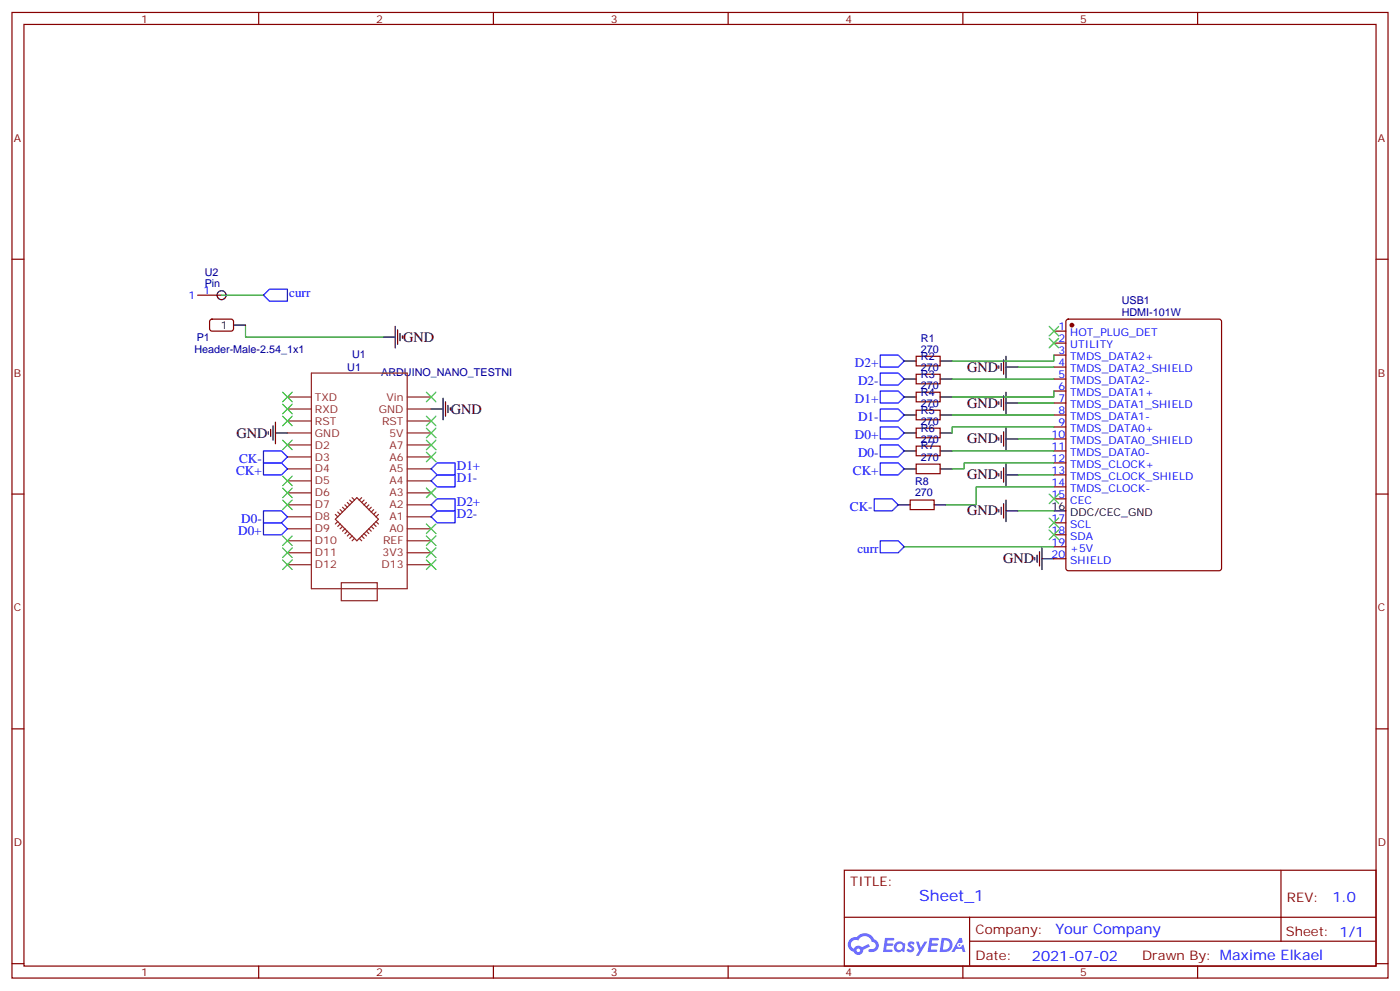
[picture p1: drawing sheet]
<svg xmlns="http://www.w3.org/2000/svg" width="412mm" height="292mm" viewBox="0 0 412 292" stroke-linecap="round" stroke-linejoin="round" font-family="sans-serif">
<g fill="none" stroke="#870000" stroke-width=".35">
<path d="M3.5 3.7h405.4v284.3h-405.4zM7.1 7.2h398.2v277.3h-398.2zM76.2 3.7v3.5M145.3 3.7v3.5M214.5 3.7v3.5M283.6 3.7v3.5M352.8 3.7v3.5M3.5 76.3h3.6M405.3 76.3h3.6M3.5 145.5h3.6M405.3 145.5h3.6M3.5 214.6h3.6"/>
<path d="M405.3 214.6h3.6M248.7 256.3h156.6v28.2h-156.6zM377.3 256.3v20.9M248.7 270.1h156.5M285.6 277.2h119.6M285.6 270.1v14.1M3.5 283.8h3.6M76.2 284.5v3.5M145.3 284.5v3.5M214.5 284.5v3.5M283.6 284.5v3.5M352.8 284.5v3.5"/>
<path d="M405.3 283.8h3.6"/>
</g>
<g fill="#5487ff">
<path d="M267.7 277.4a1.22 1.22 0 0 1 1.7 .3l-.4 .6a.47 .47 0 0 0-.3-.4 .47 .47 0 0 0-.5 .2l.1 .2a1.14 1.14 0 0 1 .8 1.7 1.14 1.14 0 0 1-1.9 0l-.2-.2 .5-.5 .7 .4a.29 .29 0 0 0 .3-.2 .29 .29 0 0 0-.2-.4 1.04 1.04 0 0 1-.6-1.7z"/>
<path d="M260.7 276.2h2.4l.3 .2-.2 .5h-1.8l-.1 .9h1.5l.3 .3-.3 .4h-1.6l-.2 1.1 1.7 .1 .2 .3-.2 .3h-2.6z"/>
<path d="M273.8 276.2h2.4l.3 .2-.1 .5h-1.8l-.2 .9h1.6l.3 .3-.4 .4h-1.6l-.1 1.1 1.7 .1 .2 .3-.2 .3h-2.6z"/>
<path d="M282.6 276.2h.7l.3 1.2-.6 .4a.69 .69 0 0 0-1 .2 .69 .69 0 0 0 .4 1 .69 .69 0 0 0 .9-.6l.5-.3 .6 2.2h-.8l-.2-.9h-1.8l-.5 .9h-.8z"/>
<path d="M269.8 277.3h.8l.6 1.8 1.1-1.8h.9l-2.6 4.2h-.8l.9-1.6z"/>
<path d="M277.4 276.2l-.6 4.1h1.3a2.11 2.11 0 0 0 2.5-2.1 2.11 2.11 0 0 0-2.5-2zM278.1 276.9a1.39 1.39 0 0 1 1.7 1.4 1.39 1.39 0 0 1-1.8 1.3h-.3z"/>
<path d="M263.7 277.8a1.54 1.54 0 0 0-.1 2.2 1.54 1.54 0 0 0 2.2 .1l.6 .2 .3-2.3-.2-.2h-.4a1.49 1.49 0 0 0-2.4 0zM264 278.8a.94 .94 0 0 1 1.8 0 .94 .94 0 0 1-1.8 0z"/>
<path d="M250.4 276.6a2.18 2.18 0 0 0 1.1 3.7 1.44 1.44 0 0 0 1.6 .9 1.44 1.44 0 0 0 1.2-1.5l2-1-.5-.7-1.9 .9a1.47 1.47 0 0 0-2.4 .5 1.39 1.39 0 0 1-.7-2 1.39 1.39 0 0 1 2-.4 2.12 2.12 0 0 1 2.2-1.3 2.12 2.12 0 0 1 1.9 1.7 1.14 1.14 0 0 1 1.1 1.4 1.14 1.14 0 0 1-1.7 .7 .43 .43 0 0 0-.5 .4 .43 .43 0 0 0 .4 .4 1.98 1.98 0 0 0 2.5-1.2 1.98 1.98 0 0 0-1.2-2.5 3.1 3.1 0 0 0-5.3-.7l-.9 .1zM252.3 279.9a.55 .55 0 0 1 1.1 0 .55 .55 0 0 1-1.1 0z"/>
<circle cx="282.6" cy="278.3" r=".26"/>
</g>
<g fill="none" stroke="#870000" stroke-width=".35">
<path d="M58.2 86.9h7.1M62 94.2l.4-.2h6l.4 .7-.1 2.4-.6 .4-5.9-.1-.5-.6v-2.1zM310.4 97.5h3.6M314.2 94.2l.5-.2h44.4l.7 .4v73l-.4 .6-44.7 .1-.7-.5v-72.9zM269.9 104.9h7v2.8h-7zM269.9 110.2h7v2.8h-7zM269.9 115.5h7v2.8h-7zM310.4 101h3.6M310.4 104.6h3.6M310.4 108.1h3.6M310.4 111.6h3.6M310.4 115.1h3.6"/>
<path d="M310.4 118.7h3.6M269.9 120.8h7v2.8h-7zM269.9 126.1h7v2.8h-7zM269.9 131.4h7v2.8h-7zM269.9 136.7h7v2.8h-7zM310.4 122.2h3.6M310.4 125.7h3.6M310.4 129.3h3.6M310.4 132.8h3.6M310.4 136.3h3.6M310.4 139.8h3.6M268.1 147.2h7.1v2.9h-7.1z"/>
<path d="M310.4 143.4h3.6M310.4 146.9h3.6M310.4 154h3.6M310.4 157.5h3.6M310.4 161h3.6M310.4 164.5h3.6"/>
</g>
<circle cx="315.7" cy="95.7" r=".53" fill="#870000" stroke="#870000" stroke-width=".35"/>
<g fill="none" stroke="#000" stroke-width=".35">
<path d="M68.8 95.7h3.5M112.9 99.3h3.5M116.4 96.1v6.3M117.1 97.2v4.2M117.8 98.2v2.1M118.5 98.9v.7M130.5 117.3v6.3M131.2 118.3v4.3M131.9 119.4v2.1M266.3 106.3h3.6M266.3 111.6h3.6M266.3 116.9h3.6"/>
<path d="M276.9 106.3h3.6M276.9 111.6h3.6M276.9 116.9h3.6M294.2 107.7v.7M294.2 118.3v.7M294.9 107v2.1M294.9 117.6v2.1M295.6 106v4.2M295.6 116.6v4.2M296.3 108.1h3.6M296.3 104.9v6.4M296.3 115.5v6.3"/>
<path d="M296.3 118.7h3.6M79 127.1v.7M79.7 126.4v2.2M80.4 125.4v4.2M81.1 127.5h3.6M81.1 124.3v6.4M127 120.4h3.5M132.6 120.1v.7M266.3 122.2h3.6M266.3 127.5h3.6M266.3 132.8h3.6M266.3 138.1h3.6"/>
<path d="M276.9 122.2h3.6M276.9 127.5h3.6M276.9 132.8h3.6M276.9 138.1h3.6M294.2 128.9v.7M294.2 139.5v.7M294.9 128.2v2.1M294.9 138.8v2.1M295.6 127.1v4.3M295.6 137.7v4.3M296.3 126.1v6.3M296.3 136.7v6.3"/>
<path d="M296.3 129.3h3.6M296.3 139.8h3.6M264.6 148.7h3.5M275.2 148.7h3.5M294.2 150.1v.7M294.9 149.4v2.1M295.6 148.3v4.2M296.3 150.4h3.6M296.3 147.2v6.4M310.4 150.4h3.6M304.8 164.2v.7M305.5 163.5v2.1"/>
<path d="M306.2 162.4v4.3M306.9 164.5h3.5M306.9 161.4v6.3"/>
<circle cx="65.3" cy="86.9" r="1.32"/>
</g>
<g fill="none" stroke="#3c3" stroke-width=".35">
<path d="M309 96.1l2.9 2.8M309 99.6l2.9 2.8M311.9 96.1l-2.9 2.8M311.9 99.6l-2.9 2.8M83.3 115.5l2.8 2.8M83.3 119l2.8 2.8M86.1 115.5l-2.8 2.8M86.1 119l-2.8 2.8M125.6 115.5l2.8 2.8M128.4 115.5l-2.8 2.8M83.3 122.6l2.8 2.8M83.3 129.6l2.8 2.8"/>
<path d="M86.1 122.6l-2.8 2.8M86.1 129.6l-2.8 2.8M125.6 133.1l2.8 2.9M125.6 129.6l2.8 2.8M125.6 122.6l2.8 2.8M125.6 126.1l2.8 2.8M128.4 122.6l-2.8 2.8M128.4 133.1l-2.8 2.9M128.4 129.6l-2.8 2.8M128.4 126.1l-2.8 2.8M83.3 140.2l2.8 2.8M83.3 143.7l2.8 2.8"/>
<path d="M83.3 147.2l2.8 2.9M83.3 157.8l2.8 2.9M86.1 140.2l-2.8 2.8M86.1 143.7l-2.8 2.8M86.1 147.2l-2.8 2.9M86.1 157.8l-2.8 2.9M125.6 157.8l2.8 2.9M125.6 154.3l2.8 2.8M125.6 143.7l2.8 2.8M128.4 157.8l-2.8 2.9M128.4 154.3l-2.8 2.8M128.4 143.7l-2.8 2.8"/>
<path d="M309 145.5l2.9 2.8M309 152.5l2.9 2.9M309 156.1l2.9 2.8M311.9 145.5l-2.9 2.8M311.9 152.5l-2.9 2.9M311.9 156.1l-2.9 2.8M83.3 161.4l2.8 2.8M83.3 164.9l2.8 2.8M86.1 161.4l-2.8 2.8M86.1 164.9l-2.8 2.8M125.6 164.9l2.8 2.8M125.6 161.4l2.8 2.8"/>
<path d="M128.4 164.9l-2.8 2.8M128.4 161.4l-2.8 2.8"/>
</g>
<g fill="none" stroke="#008700" stroke-width=".35">
<path d="M65.3 86.9h12.3M72.3 95.7v3.6h40.6M280.5 111.6h29.9M299.9 108.1h10.5M299.9 118.7h10.5M310.4 115.1v1.8h-29.9M310.4 104.6v1.7h-29.9M280.5 132.8h29.9M280.5 122.2h29.9M299.9 129.3h10.5M299.9 139.8h10.5M310.4 136.3h-26.4v1.8h-3.5"/>
<path d="M310.4 125.7h-29.9v1.8M299.9 150.4h10.5M310.4 143.4h-22.9v5.3h-8.8M266.3 161h44.1"/>
</g>
<g fill="none" stroke="#00f" stroke-width=".35">
<path d="M77.6 86.9l1.8-1.7h5.3v3.5h-5.3zM259.3 104.6h5.3l1.7 1.7-1.7 1.8h-5.3zM259.3 109.9h5.3l1.7 1.7-1.7 1.8h-5.3zM259.3 115.1h5.3l1.7 1.8-1.7 1.8h-5.3zM77.6 132.8h5.3l1.8 1.7-1.8 1.8h-5.3zM77.6 136.3h5.3l1.8 1.8-1.8 1.7h-5.3zM127 138.1l1.8-1.8h5.3v3.5h-5.3zM259.3 120.4h5.3l1.7 1.8-1.7 1.8h-5.3zM259.3 125.7h5.3l1.7 1.8-1.7 1.8h-5.3zM259.3 131h5.3l1.7 1.8-1.7 1.7h-5.3zM259.3 136.3h5.3l1.7 1.8-1.7 1.7h-5.3zM77.6 150.4h5.3l1.8 1.8-1.8 1.8h-5.3z"/>
<path d="M77.6 154h5.3l1.8 1.7-1.8 1.8h-5.3zM127 141.6l1.8-1.8h5.3v3.6h-5.3zM127 148.7l1.8-1.8h5.3v3.5h-5.3zM127 152.2l1.8-1.8h5.3v3.6h-5.3zM257.5 146.9h5.3l1.8 1.8-1.8 1.7h-5.3zM259.3 159.2h5.3l1.7 1.8-1.7 1.8h-5.3z"/>
</g>
<g fill="none" stroke="#8c2424" stroke-width=".35">
<path d="M84.7 116.9h7M91.7 109.9h28.2v63.5h-28.2zM119.9 116.9h7.1M84.7 138.1h7M84.7 134.5h7M84.7 131h7M84.7 127.5h7M84.7 124h7M84.7 120.4h7M119.9 138.1h7.1M119.9 134.5h7.1M119.9 131h7.1"/>
<path d="M119.9 127.5h7.1M119.9 124h7.1M119.9 120.4h7.1M84.7 159.2h7M84.7 155.7h7M84.7 152.2h7M84.7 148.7h7M84.7 145.1h7M84.7 141.6h7M98.8 152.9l6.3-6.4 6.4 6.4-6.4 6.3zM98.8 151.5l.7 .7M99.5 150.8l.7 .7"/>
<path d="M99.5 153.6l-.7 .7M100.2 154.3l-.7 .7M100.2 150.1l.7 .7M100.9 149.4l.7 .7M100.9 155l-.7 .7M101.6 148.7l.7 .7M101.6 155.7l-.7 .7M102.3 148l.7 .7M102.3 156.4l-.7 .7M103 147.2l.7 .8M103 157.1l-.7 .7M103.7 146.5l.7 .7"/>
<path d="M103.7 157.8l-.7 .7M104.4 158.5l-.7 .7M105.8 158.5l.7 .7M106.5 157.8l.7 .7M106.5 146.5l-.7 .7M107.2 157.1l.7 .7M107.2 147.2l-.7 .8M107.9 156.4l.8 .7M107.9 148l-.7 .7M108.7 155.7l.7 .7M108.7 148.7l-.8 .7M109.4 155l.7 .7"/>
<path d="M109.4 149.4l-.7 .7M110.1 154.3l.7 .7M110.1 150.1l-.7 .7M110.8 153.6l.7 .7M110.8 150.8l-.7 .7M111.5 151.5l-.7 .7M119.9 159.2h7.1M119.9 155.7h7.1M119.9 152.2h7.1M119.9 148.7h7.1M119.9 145.1h7.1M119.9 141.6h7.1"/>
<path d="M84.7 162.8h7M84.7 166.3h7M100.5 171.6h10.6v5.3h-10.6zM119.9 162.8h7.1M119.9 166.3h7.1"/>
</g>
<text font-size="4.6" fill="#00f" x="270.8" y="265.3">Sheet_1</text>
<g font-size="4.2">
<text x="118.7" y="100.7">GND</text>
<text x="284.9" y="109.4">GND</text>
<text x="132.8" y="121.9">GND</text>
<text x="284.9" y="120">GND</text>
<text x="69.7" y="128.8">GND</text>
<text x="284.9" y="130.6">GND</text>
<text x="284.9" y="141.2">GND</text>
<text x="284.9" y="151.7">GND</text>
<text x="295.5" y="165.9">GND</text>
</g>
<g font-size="4.2" fill="#00f">
<text x="392.5" y="265.5">1.0</text>
<text x="310.9" y="275.1">Your Company</text>
<text x="304" y="282.9">2021-07-02</text>
</g>
<g font-size="3.9" fill="#00f">
<text x="85.2" y="87.4">curr</text>
<text x="251.9" y="108.1">D2+</text>
<text x="252.7" y="113.4">D2-</text>
<text x="251.9" y="118.7">D1+</text>
<text x="252.7" y="124">D1-</text>
<text x="251.9" y="129.3">D0+</text>
<text x="70.4" y="136.3">CK-</text>
<text x="252.7" y="134.5">D0-</text>
<text x="69.6" y="139.8">CK+</text>
<text x="134.6" y="138.5">D1+</text>
<text x="134.6" y="142">D1-</text>
<text x="251.2" y="139.8">CK+</text>
<text x="134.6" y="149.1">D2+</text>
<text x="71.1" y="154">D0-</text>
<text x="134.6" y="152.6">D2-</text>
<text x="250.4" y="150.4">CK-</text>
<text x="70.2" y="157.5">D0+</text>
<text x="252.6" y="162.8">curr</text>
</g>
<g font-size="3.9" fill="#800">
<text x="250.5" y="260.8">TITLE:</text>
<text x="379.1" y="265.5">REV:</text>
<text x="287.4" y="275">Company:</text>
<text x="378.7" y="275.7">Sheet: 1/1</text>
<text x="287.4" y="282.7">Date:</text>
<text x="336.4" y="282.8">Drawn By: Maxime Elkael</text>
</g>
<g font-size="3.2" fill="#800">
<text x="41.6" y="6.7">1</text>
<text x="110.8" y="6.7">2</text>
<text x="179.9" y="6.7">3</text>
<text x="249.1" y="6.7">4</text>
<text x="318.2" y="6.7">5</text>
<text x="4.1" y="41.8">A</text>
<text x="405.9" y="41.8">A</text>
<text x="4.1" y="110.9">B</text>
<text x="405.9" y="110.9">B</text>
<text x="4.1" y="180.1">C</text>
<text x="405.9" y="180.1">C</text>
<text x="4.1" y="249.2">D</text>
<text x="405.9" y="249.2">D</text>
<text x="41.6" y="287.5">1</text>
<text x="110.8" y="287.5">2</text>
<text x="179.9" y="287.5">3</text>
<text x="249.1" y="287.5">4</text>
<text x="318.2" y="287.5">5</text>
</g>
<g font-size="3.2" fill="#000080">
<text x="60.3" y="81.3">U2</text>
<text x="60.3" y="84.5">Pin</text>
<text x="330.4" y="89.6">USB1</text>
<text x="330.4" y="92.9">HDMI-101W</text>
<text x="58" y="100.3">P1</text>
<text x="271.3" y="100.6">R1</text>
<text x="57.2" y="103.9">Header-Male-2.54_1x1</text>
<text x="103.7" y="105.6">U1</text>
<text x="271.3" y="103.9">270</text>
<text x="271.3" y="105.9">R2</text>
<text x="102.3" y="109.3">U1</text>
<text x="112.3" y="110.7">ARDUINO_NANO_TESTNI</text>
<text x="271.3" y="109.1">270</text>
<text x="271.3" y="111.2">R3</text>
<text x="271.3" y="114.4">270</text>
<text x="271.3" y="119.7">270</text>
<text x="271.3" y="116.5">R4</text>
<text x="271.3" y="125">270</text>
<text x="271.3" y="121.8">R5</text>
<text x="271.3" y="130.3">270</text>
<text x="271.3" y="127.1">R6</text>
<text x="271.3" y="135.6">270</text>
<text x="271.3" y="132.4">R7</text>
<text x="269.5" y="142.9">R8</text>
<text x="269.5" y="146.2">270</text>
</g>
<g font-size="3.2" fill="#00f">
<text x="55.5" y="88">1</text>
<text x="60" y="86.6">1</text>
<text x="311.8" y="97.2">1</text>
<text x="311.8" y="100.7">2</text>
<text x="315.3" y="98.9">HOT_PLUG_DET</text>
<text x="311.8" y="104.2">3</text>
<text x="311.8" y="107.7">4</text>
<text x="315.3" y="102.4">UTILITY</text>
<text x="315.3" y="106">TMDS_DATA2+</text>
<text x="311.8" y="111.3">5</text>
<text x="315.3" y="109.5">TMDS_DATA2_SHIELD</text>
<text x="315.3" y="113">TMDS_DATA2-</text>
<text x="311.8" y="114.8">6</text>
<text x="311.8" y="118.3">7</text>
<text x="315.3" y="116.6">TMDS_DATA1+</text>
<text x="311.8" y="121.8">8</text>
<text x="311.8" y="125.4">9</text>
<text x="315.3" y="120.1">TMDS_DATA1_SHIELD</text>
<text x="315.3" y="123.6">TMDS_DATA1-</text>
<text x="309.8" y="128.9">10</text>
<text x="315.3" y="127.1">TMDS_DATA0+</text>
<text x="315.3" y="130.7">TMDS_DATA0_SHIELD</text>
<text x="309.8" y="132.4">11</text>
<text x="309.8" y="136">12</text>
<text x="315.3" y="134.2">TMDS_DATA0-</text>
<text x="315.3" y="137.7">TMDS_CLOCK+</text>
<text x="309.8" y="139.5">13</text>
<text x="309.8" y="143">14</text>
<text x="315.3" y="141.3">TMDS_CLOCK_SHIELD</text>
<text x="309.8" y="146.5">15</text>
<text x="315.3" y="144.8">TMDS_CLOCK-</text>
<text x="315.3" y="148.3">CEC</text>
<text x="309.8" y="153.6">17</text>
<text x="315.3" y="155.4">SCL</text>
<text x="309.8" y="157.1">18</text>
<text x="309.8" y="160.7">19</text>
<text x="315.3" y="158.9">SDA</text>
<text x="309.8" y="164.2">20</text>
<text x="315.3" y="162.4">+5V</text>
<text x="315.3" y="165.9">SHIELD</text>
</g>
<g font-size="3.2">
<text x="65" y="96.8">1</text>
<text x="309.8" y="150.1">16</text>
<text x="315.3" y="151.8">DDC/CEC_GND</text>
</g>
<g font-size="3.2" fill="#8d2323">
<text x="92.8" y="118">TXD</text>
<text x="113.8" y="118">Vin</text>
<text x="92.8" y="125">RST</text>
<text x="92.8" y="121.5">RXD</text>
<text x="111.6" y="121.5">GND</text>
<text x="112.6" y="125">RST</text>
<text x="92.8" y="128.6">GND</text>
<text x="114.7" y="128.6">5V</text>
<text x="92.8" y="135.6">D3</text>
<text x="92.8" y="132.1">D2</text>
<text x="114.7" y="132.1">A7</text>
<text x="114.7" y="135.6">A6</text>
<text x="92.8" y="142.7">D5</text>
<text x="92.8" y="139.1">D4</text>
<text x="114.7" y="139.1">A5</text>
<text x="114.7" y="142.7">A4</text>
<text x="92.8" y="149.7">D7</text>
<text x="92.8" y="146.2">D6</text>
<text x="114.7" y="149.7">A2</text>
<text x="114.7" y="146.2">A3</text>
<text x="92.8" y="153.2">D8</text>
<text x="114.7" y="153.2">A1</text>
<text x="92.8" y="160.3">D10</text>
<text x="92.8" y="156.8">D9</text>
<text x="112.9" y="160.3">REF</text>
<text x="114.7" y="156.8">A0</text>
<text x="92.8" y="163.8">D11</text>
<text x="92.8" y="167.4">D12</text>
<text x="112.4" y="167.4">D13</text>
<text x="112.7" y="163.8">3V3</text>
</g>
</svg>
